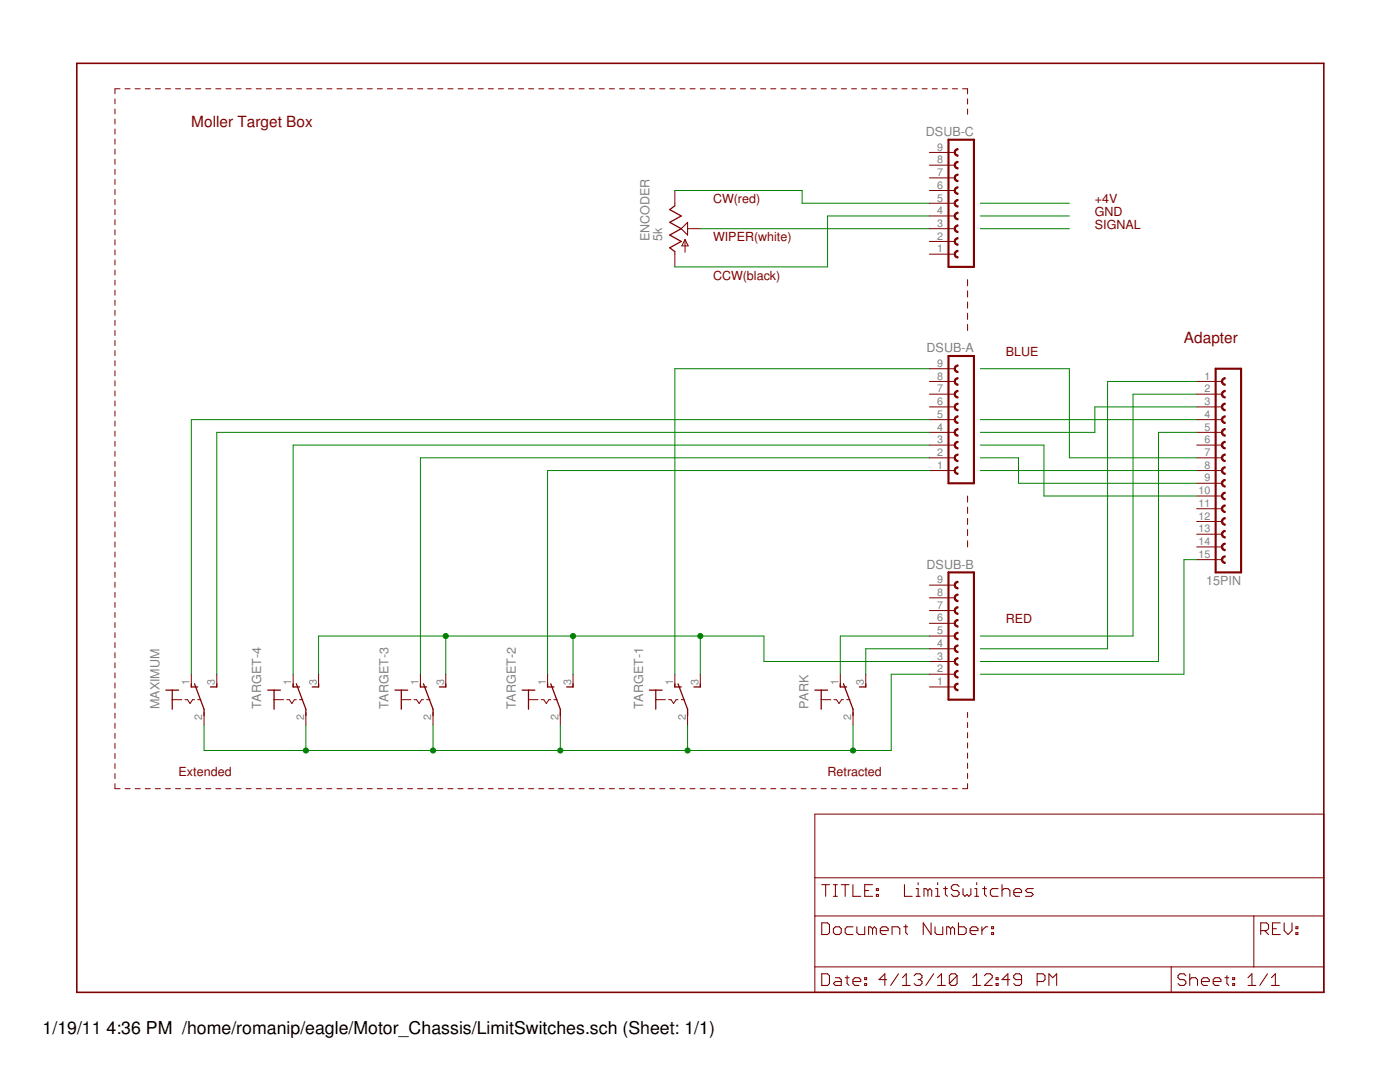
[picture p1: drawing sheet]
<svg xmlns="http://www.w3.org/2000/svg" width="279mm" height="216mm" viewBox="0 0 279 216" stroke-linecap="round" stroke-linejoin="round" font-family="sans-serif">
<g fill="#800000" stroke="#800000" stroke-width=".2">
<path d="M193.1 21.8v1z"/>
<path d="M193.1 19.7v1.1z"/>
<path d="M193.1 17.7v1z"/>
<path d="M192.1 17.7h1z"/>
<path d="M190.1 17.7h1z"/>
<path d="M188.1 17.7h1z"/>
<path d="M186.1 17.7h.9z"/>
<path d="M184 17.7h1z"/>
<path d="M182 17.7h1z"/>
<path d="M180 17.7h1z"/>
<path d="M178 17.7h1z"/>
<path d="M176 17.7h1z"/>
<path d="M174 17.7h1z"/>
<path d="M172 17.7h1z"/>
<path d="M169.9 17.7h1z"/>
<path d="M167.9 17.7h1z"/>
<path d="M165.9 17.7h1z"/>
<path d="M163.9 17.7h1z"/>
<path d="M161.9 17.7h1z"/>
<path d="M159.9 17.7h1z"/>
<path d="M157.9 17.7h1z"/>
<path d="M155.8 17.7h1.1z"/>
<path d="M153.8 17.7h1z"/>
<path d="M151.8 17.7h1z"/>
<path d="M149.8 17.7h1z"/>
<path d="M147.8 17.7h1z"/>
<path d="M145.8 17.7h1z"/>
<path d="M143.8 17.7h1z"/>
<path d="M141.8 17.7h1z"/>
<path d="M139.7 17.7h1z"/>
<path d="M137.7 17.7h1z"/>
<path d="M135.7 17.7h1z"/>
<path d="M133.7 17.7h1z"/>
<path d="M131.7 17.7h1z"/>
<path d="M129.7 17.7h1z"/>
<path d="M127.7 17.7h1z"/>
<path d="M125.6 17.7h1.1z"/>
<path d="M123.6 17.7h1z"/>
<path d="M121.6 17.7h1z"/>
<path d="M119.6 17.7h1z"/>
<path d="M117.6 17.7h1z"/>
<path d="M115.6 17.7h1z"/>
<path d="M113.6 17.7h1z"/>
<path d="M111.5 17.7h1.1z"/>
<path d="M109.5 17.7h1.1z"/>
<path d="M107.5 17.7h1z"/>
<path d="M105.5 17.7h1z"/>
<path d="M103.5 17.7h1z"/>
<path d="M101.5 17.7h1z"/>
<path d="M99.5 17.7h1z"/>
<path d="M97.4 17.7h1.1z"/>
<path d="M95.4 17.7h1.1z"/>
<path d="M93.4 17.7h1z"/>
<path d="M91.4 17.7h1z"/>
<path d="M89.4 17.7h1z"/>
<path d="M87.4 17.7h1z"/>
<path d="M85.4 17.7h1z"/>
<path d="M83.4 17.7h1z"/>
<path d="M81.3 17.7h1.1z"/>
<path d="M79.3 17.7h1z"/>
<path d="M77.3 17.7h1z"/>
<path d="M75.3 17.7h1z"/>
<path d="M73.3 17.7h1z"/>
<path d="M71.3 17.7h1z"/>
<path d="M69.3 17.7h1z"/>
<path d="M67.2 17.7h1.1z"/>
<path d="M65.2 17.7h1.1z"/>
<path d="M63.2 17.7h1z"/>
<path d="M61.2 17.7h1z"/>
<path d="M59.2 17.7h1z"/>
<path d="M57.2 17.7h1z"/>
<path d="M55.2 17.7h1z"/>
<path d="M53.1 17.7h1.1z"/>
<path d="M51.1 17.7h1.1z"/>
<path d="M49.1 17.7h1z"/>
<path d="M47.1 17.7h1z"/>
<path d="M45.1 17.7h1z"/>
<path d="M43.1 17.7h1z"/>
<path d="M41.1 17.7h1z"/>
<path d="M39.1 17.7h1z"/>
<path d="M37 17.7h1.1z"/>
<path d="M35 17.7h1z"/>
<path d="M33 17.7h1z"/>
<path d="M31 17.7h1z"/>
<path d="M29 17.7h1z"/>
<path d="M27 17.7h1z"/>
<path d="M25 17.7h1z"/>
<path d="M22.9 17.7h1.1z"/>
<path d="M22.9 17.7v1z"/>
<path d="M22.9 19.7v1z"/>
<path d="M22.9 21.7v1z"/>
<path d="M22.9 23.7v1z"/>
<path d="M22.9 25.7v1.1z"/>
<path d="M22.9 27.7v1.1z"/>
<path d="M22.9 29.8v1z"/>
<path d="M22.9 31.8v1z"/>
<path d="M22.9 33.8v1z"/>
<path d="M22.9 35.8v1z"/>
<path d="M22.9 37.8v1z"/>
<path d="M22.9 39.8v1z"/>
<path d="M22.9 41.8v1z"/>
<path d="M22.9 43.8v1.1z"/>
<path d="M22.9 45.8v1.1z"/>
<path d="M22.9 47.9v1z"/>
<path d="M22.9 49.9v1z"/>
<path d="M22.9 51.9v1z"/>
<path d="M22.9 53.9v1z"/>
<path d="M22.9 55.9v1z"/>
<path d="M22.9 57.9v1z"/>
<path d="M22.9 59.9v1z"/>
<path d="M22.9 61.9v1z"/>
<path d="M22.9 63.9v1z"/>
<path d="M22.9 65.9v1z"/>
<path d="M22.9 67.9v1.1z"/>
<path d="M22.9 70v1z"/>
<path d="M22.9 72v1z"/>
<path d="M22.9 74v1z"/>
<path d="M22.9 76v1z"/>
<path d="M22.9 78v1z"/>
<path d="M22.9 80v1z"/>
<path d="M22.9 82v1z"/>
<path d="M22.9 84v1z"/>
<path d="M22.9 86v1z"/>
<path d="M22.9 88.1v.9z"/>
<path d="M22.9 90.1v1z"/>
<path d="M22.9 92.1v1z"/>
<path d="M22.9 94.1v1z"/>
<path d="M22.9 96.1v1z"/>
<path d="M22.9 98.1v1z"/>
<path d="M22.9 100.1v1z"/>
<path d="M22.9 102.1v1z"/>
<path d="M22.9 104.1v1z"/>
<path d="M22.9 106.1v1z"/>
<path d="M22.9 108.1v1.1z"/>
<path d="M22.9 110.1v1.1z"/>
<path d="M22.9 112.2v1z"/>
<path d="M22.9 114.2v1z"/>
<path d="M22.9 116.2v1z"/>
<path d="M22.9 118.2v1z"/>
<path d="M22.9 120.2v1z"/>
<path d="M22.9 122.2v1z"/>
<path d="M22.9 124.2v1z"/>
<path d="M22.9 126.2v1z"/>
<path d="M22.9 128.2v1z"/>
<path d="M22.9 130.2v1.1z"/>
<path d="M22.9 132.2v1.1z"/>
<path d="M22.9 134.3v1z"/>
<path d="M22.9 136.3v1z"/>
<path d="M22.9 138.3v1z"/>
<path d="M22.9 140.3v1z"/>
<path d="M22.9 142.3v1z"/>
<path d="M22.9 144.3v1z"/>
<path d="M22.9 146.3v1z"/>
<path d="M22.9 148.3v1z"/>
<path d="M22.9 150.3v1.1z"/>
<path d="M22.9 152.4v.9z"/>
<path d="M22.9 154.4v1z"/>
<path d="M22.9 156.4v1z"/>
<path d="M22.9 157.4h1.1z"/>
<path d="M25 157.4h1z"/>
<path d="M27 157.4h1z"/>
<path d="M29 157.4h1z"/>
<path d="M31 157.4h1z"/>
<path d="M33 157.4h1z"/>
<path d="M35 157.4h1z"/>
<path d="M37 157.4h1.1z"/>
<path d="M39.1 157.4h1z"/>
<path d="M41.1 157.4h1z"/>
<path d="M43.1 157.4h1z"/>
<path d="M45.1 157.4h1z"/>
<path d="M47.1 157.4h1z"/>
<path d="M49.1 157.4h1z"/>
<path d="M51.1 157.4h1.1z"/>
<path d="M53.1 157.4h1.1z"/>
<path d="M55.2 157.4h1z"/>
<path d="M57.2 157.4h1z"/>
<path d="M59.2 157.4h1z"/>
<path d="M61.2 157.4h1z"/>
<path d="M63.2 157.4h1z"/>
<path d="M65.2 157.4h1z"/>
<path d="M67.2 157.4h1.1z"/>
<path d="M69.3 157.4h1z"/>
<path d="M71.3 157.4h1z"/>
<path d="M73.3 157.4h1z"/>
<path d="M75.3 157.4h1z"/>
<path d="M77.3 157.4h1z"/>
<path d="M79.3 157.4h1z"/>
<path d="M81.3 157.4h1z"/>
<path d="M83.4 157.4h1z"/>
<path d="M85.4 157.4h1z"/>
<path d="M87.4 157.4h1z"/>
<path d="M89.4 157.4h1z"/>
<path d="M91.4 157.4h1z"/>
<path d="M93.4 157.4h1z"/>
<path d="M95.4 157.4h1z"/>
<path d="M97.4 157.4h1z"/>
<path d="M99.5 157.4h1z"/>
<path d="M101.5 157.4h1z"/>
<path d="M103.5 157.4h1z"/>
<path d="M105.5 157.4h1z"/>
<path d="M107.5 157.4h1z"/>
<path d="M109.5 157.4h1z"/>
<path d="M111.5 157.4h1z"/>
<path d="M113.6 157.4h1z"/>
<path d="M115.6 157.4h1z"/>
<path d="M117.6 157.4h1z"/>
<path d="M119.6 157.4h1z"/>
<path d="M121.6 157.4h1z"/>
<path d="M123.6 157.4h1z"/>
<path d="M125.6 157.4h1z"/>
<path d="M127.7 157.4h.9z"/>
<path d="M129.7 157.4h1z"/>
<path d="M131.7 157.4h1z"/>
<path d="M133.7 157.4h1z"/>
<path d="M135.7 157.4h1z"/>
<path d="M137.7 157.4h1z"/>
<path d="M139.7 157.4h1z"/>
<path d="M141.7 157.4h1z"/>
<path d="M143.8 157.4h1z"/>
<path d="M145.8 157.4h1z"/>
<path d="M147.8 157.4h1z"/>
<path d="M149.8 157.4h1z"/>
<path d="M151.8 157.4h1z"/>
<path d="M153.8 157.4h1z"/>
<path d="M155.8 157.4h1z"/>
<path d="M157.8 157.4h1.1z"/>
<path d="M159.9 157.4h1z"/>
<path d="M161.9 157.4h1z"/>
<path d="M163.9 157.4h1z"/>
<path d="M165.9 157.4h1z"/>
<path d="M167.9 157.4h1z"/>
<path d="M169.9 157.4h1z"/>
<path d="M171.9 157.4h1z"/>
<path d="M173.9 157.4h1.1z"/>
<path d="M176 157.4h1z"/>
<path d="M178 157.4h1z"/>
<path d="M180 157.4h1z"/>
<path d="M182 157.4h1z"/>
<path d="M184 157.4h1z"/>
<path d="M186 157.4h1z"/>
<path d="M188 157.4h1.1z"/>
<path d="M190.1 157.4h1z"/>
<path d="M192.1 157.4h1z"/>
<path d="M193.1 156.4v1z"/>
<path d="M193.1 154.3v1z"/>
<path d="M193.1 152.3v1z"/>
<path d="M193.1 150.3v1z"/>
<path d="M193.1 148.2v1.1z"/>
<path d="M193.1 146.2v1z"/>
<path d="M193.1 144.2v1z"/>
<path d="M193.1 142.2v1z"/>
<path d="M193.1 55.8v1.2z"/>
<path d="M193.1 58v1.3z"/>
<path d="M193.1 60.3v1.2z"/>
<path d="M193.1 62.5v1.2z"/>
<path d="M193.1 64.7v1.3z"/>
<path d="M193.1 99v1.2z"/>
<path d="M193.1 101.2v1.2z"/>
<path d="M193.1 103.4v1.3z"/>
<path d="M193.1 105.7v1.2z"/>
<path d="M193.1 107.9v1.2z"/>
<path d="M185.5 93.9h5.1z"/>
<path d="M185.5 91.4h5.1z"/>
<path d="M185.5 88.8h5.1z"/>
<path d="M185.5 86.3h5.1z"/>
<path d="M185.5 83.7h5.1z"/>
<path d="M185.5 81.2h5.1z"/>
<path d="M185.5 78.7h5.1z"/>
<path d="M185.5 76.1h5.1z"/>
<path d="M185.5 73.6h5.1z"/>
<path d="M185.5 137.1h5.1z"/>
<path d="M185.5 134.5h5.1z"/>
<path d="M185.5 132h5.1z"/>
<path d="M185.5 129.5h5.1z"/>
<path d="M185.5 126.9h5.1z"/>
<path d="M185.5 124.4h5.1z"/>
<path d="M185.5 121.8h5.1z"/>
<path d="M185.5 119.3h5.1z"/>
<path d="M185.5 116.8h5.1z"/>
<path d="M238.8 76.1h5.1z"/>
<path d="M238.8 78.7h5.1z"/>
<path d="M238.8 81.2h5.1z"/>
<path d="M238.8 83.7h5.1z"/>
<path d="M238.8 86.3h5.1z"/>
<path d="M238.8 88.8h5.1z"/>
<path d="M238.8 91.4h5.1z"/>
<path d="M238.8 93.9h5.1z"/>
<path d="M238.8 96.4h5.1z"/>
<path d="M238.8 99h5.1z"/>
<path d="M238.8 101.5h5.1z"/>
<path d="M238.8 104.1h5.1z"/>
<path d="M238.8 106.6h5.1z"/>
<path d="M238.8 109.1h5.1z"/>
<path d="M238.8 111.7h5.1z"/>
<path d="M162.6 198h71.1z"/>
<path d="M250.2 182.8h14z"/>
<path d="M162.6 192.9v5.1z"/>
<path d="M162.6 192.9h71.1z"/>
<path d="M162.6 182.8v10.1z"/>
<path d="M264.2 182.8v10.1z"/>
<path d="M233.7 192.9v5.1z"/>
<path d="M233.7 192.9h16.5z"/>
<path d="M233.7 198h30.5z"/>
<path d="M250.2 182.8v10.1z"/>
<path d="M162.6 182.8h87.6z"/>
<path d="M250.2 192.9h14z"/>
<path d="M264.2 192.9v5.1z"/>
<path d="M162.6 175.2v7.6z"/>
<path d="M162.6 162.5h101.6z"/>
<path d="M264.2 162.5v12.7z"/>
<path d="M162.6 175.2h101.6z"/>
<path d="M162.6 162.5v12.7z"/>
<path d="M264.2 175.2v7.6z"/>
<path d="M134.7 50.7v2.6z"/>
<path d="M134.7 38v2.6z"/>
<path d="M137.2 45.6h2.6z"/>
<path d="M134.7 50.2v.5z"/>
<path d="M134.7 40.6v.5z"/>
<path d="M136.7 47.8v2.5z"/>
<path d="M136.7 47.8l.6 1.3z"/>
<path d="M136.1 49.1h1.2z"/>
<path d="M136.7 47.8l-.6 1.3z"/>
<path d="M34.4 139.6h1.9z"/>
<path d="M36.9 139.6h.5z"/>
<path d="M38.4 139.6h.4z"/>
<path d="M39.5 139.6h.6z"/>
<path d="M40.7 142.2v2.5z"/>
<path d="M43.3 134.5v2.6z"/>
<path d="M38.2 134.5v2.6z"/>
<path d="M37.4 139.6l.5 .8z"/>
<path d="M38.4 139.6l-.5 .8z"/>
<path d="M54.7 139.6h1.9z"/>
<path d="M57.2 139.6h.5z"/>
<path d="M58.8 139.6h.3z"/>
<path d="M59.8 139.6h.6z"/>
<path d="M61 142.2v2.5z"/>
<path d="M63.6 134.5v2.6z"/>
<path d="M58.5 134.5v2.6z"/>
<path d="M57.7 139.6l.5 .8z"/>
<path d="M58.8 139.6l-.6 .8z"/>
<path d="M80.1 139.6h1.9z"/>
<path d="M82.6 139.6h.5z"/>
<path d="M84.2 139.6h.3z"/>
<path d="M85.2 139.6h.6z"/>
<path d="M86.4 142.2v2.5z"/>
<path d="M89 134.5v2.6z"/>
<path d="M83.9 134.5v2.6z"/>
<path d="M83.1 139.6l.5 .8z"/>
<path d="M84.2 139.6l-.6 .8z"/>
<path d="M105.5 139.6h1.9z"/>
<path d="M108 139.6h.5z"/>
<path d="M109.5 139.6h.4z"/>
<path d="M110.6 139.6h.6z"/>
<path d="M111.8 142.2v2.5z"/>
<path d="M114.4 134.5v2.6z"/>
<path d="M109.3 134.5v2.6z"/>
<path d="M108.5 139.6l.5 .8z"/>
<path d="M109.5 139.6l-.5 .8z"/>
<path d="M130.9 139.6h1.9z"/>
<path d="M133.4 139.6h.5z"/>
<path d="M134.9 139.6h.4z"/>
<path d="M136 139.6h.6z"/>
<path d="M137.2 142.2v2.5z"/>
<path d="M139.8 134.5v2.6z"/>
<path d="M134.7 134.5v2.6z"/>
<path d="M133.9 139.6l.5 .8z"/>
<path d="M134.9 139.6l-.5 .8z"/>
<path d="M185.5 50.7h5.1z"/>
<path d="M185.5 48.2h5.1z"/>
<path d="M185.5 45.6h5.1z"/>
<path d="M185.5 43.1h5.1z"/>
<path d="M185.5 40.6h5.1z"/>
<path d="M185.5 38h5.1z"/>
<path d="M185.5 35.5h5.1z"/>
<path d="M185.5 33h5.1z"/>
<path d="M185.5 30.4h5.1z"/>
<path d="M163.9 139.6h1.9z"/>
<path d="M166.4 139.6h.5z"/>
<path d="M168 139.6h.3z"/>
<path d="M169 139.6h.6z"/>
<path d="M170.2 142.2v2.5z"/>
<path d="M172.8 134.5v2.6z"/>
<path d="M167.7 134.5v2.6z"/>
<path d="M166.9 139.6l.5 .8z"/>
<path d="M168 139.6l-.6 .8z"/>
<path d="M190.6 88.3l.6-.2v.2a.51 .51 0 0 0-.5 .5 .51 .51 0 0 0 .5 .5v.3a.76 .76 0 0 1-.7-.5 .76 .76 0 0 1 .1-.8z" fill-rule="evenodd"/>
<path d="M190.6 90.8l.6-.2v.2a.51 .51 0 0 0-.5 .6 .51 .51 0 0 0 .5 .5v.2a.76 .76 0 0 1-.7-.5 .76 .76 0 0 1 .1-.8z" fill-rule="evenodd"/>
<path d="M190.6 93.3l.6-.2v.3a.51 .51 0 0 0-.5 .5 .51 .51 0 0 0 .5 .5v.3a.76 .76 0 0 1-.7-.5 .76 .76 0 0 1 .1-.9z" fill-rule="evenodd"/>
<path d="M190.6 83.2l.6-.2v.2a.51 .51 0 0 0-.5 .5 .51 .51 0 0 0 .5 .5v.3a.76 .76 0 0 1-.7-.5 .76 .76 0 0 1 .1-.8z" fill-rule="evenodd"/>
<path d="M190.6 85.7l.6-.2v.3a.51 .51 0 0 0-.5 .5 .51 .51 0 0 0 .5 .5v.2a.76 .76 0 0 1-.7-.4 .76 .76 0 0 1 .1-.9z" fill-rule="evenodd"/>
<path d="M190.6 80.6l.6-.2v.3a.51 .51 0 0 0-.5 .5 .51 .51 0 0 0 .5 .5v.3a.76 .76 0 0 1-.7-.5 .76 .76 0 0 1 .1-.9z" fill-rule="evenodd"/>
<path d="M190.6 78.1l.6-.2v.2a.51 .51 0 0 0-.5 .6 .51 .51 0 0 0 .5 .5v.2a.76 .76 0 0 1-.7-.4 .76 .76 0 0 1 .1-.9z" fill-rule="evenodd"/>
<path d="M190.6 75.6l.6-.2v.2a.51 .51 0 0 0-.5 .5 .51 .51 0 0 0 .5 .5v.3a.76 .76 0 0 1-.7-.5 .76 .76 0 0 1 .1-.8z" fill-rule="evenodd"/>
<path d="M190.6 73l.6-.2v.3a.51 .51 0 0 0-.5 .5 .51 .51 0 0 0 .5 .5v.2a.76 .76 0 0 1-.7-.4 .76 .76 0 0 1 .1-.9z" fill-rule="evenodd"/>
<path d="M190.6 131.4l.6-.2v.3a.51 .51 0 0 0-.5 .5 .51 .51 0 0 0 .5 .5v.3a.77 .77 0 0 1-.7-.5 .77 .77 0 0 1 .1-.9z" fill-rule="evenodd"/>
<path d="M190.6 134l.6-.2v.2a.51 .51 0 0 0-.5 .5 .51 .51 0 0 0 .5 .5v.3a.77 .77 0 0 1-.7-.5 .77 .77 0 0 1 .1-.8z" fill-rule="evenodd"/>
<path d="M190.6 136.5l.6-.2v.3a.51 .51 0 0 0-.5 .5 .51 .51 0 0 0 .5 .5v.2a.77 .77 0 0 1-.7-.4 .77 .77 0 0 1 .1-.9z" fill-rule="evenodd"/>
<path d="M190.6 126.4l.6-.2v.2a.51 .51 0 0 0-.5 .5 .51 .51 0 0 0 .5 .5v.3a.77 .77 0 0 1-.7-.5 .77 .77 0 0 1 .1-.8z" fill-rule="evenodd"/>
<path d="M190.6 128.9l.6-.2v.2a.51 .51 0 0 0-.5 .6 .51 .51 0 0 0 .5 .5v.2a.77 .77 0 0 1-.7-.5 .77 .77 0 0 1 .1-.8z" fill-rule="evenodd"/>
<path d="M190.6 123.8l.6-.2v.3a.51 .51 0 0 0-.5 .5 .51 .51 0 0 0 .5 .5v.2a.77 .77 0 0 1-.7-.4 .77 .77 0 0 1 .1-.9z" fill-rule="evenodd"/>
<path d="M190.6 121.3l.6-.2v.2a.51 .51 0 0 0-.5 .5 .51 .51 0 0 0 .5 .5v.3a.77 .77 0 0 1-.7-.5 .77 .77 0 0 1 .1-.8z" fill-rule="evenodd"/>
<path d="M190.6 118.7l.6-.2v.3a.51 .51 0 0 0-.5 .5 .51 .51 0 0 0 .5 .5v.3a.77 .77 0 0 1-.7-.5 .77 .77 0 0 1 .1-.9z" fill-rule="evenodd"/>
<path d="M190.6 116.2l.6-.2v.2a.51 .51 0 0 0-.5 .6 .51 .51 0 0 0 .5 .5v.2a.77 .77 0 0 1-.7-.5 .77 .77 0 0 1 .1-.8z" fill-rule="evenodd"/>
<path d="M244 80.6l.5-.2v.3a.51 .51 0 0 0-.5 .5 .51 .51 0 0 0 .5 .5v.3a.76 .76 0 0 1-.7-.5 .76 .76 0 0 1 .2-.9z" fill-rule="evenodd"/>
<path d="M244 78.1l.5-.2v.2a.51 .51 0 0 0-.5 .6 .51 .51 0 0 0 .5 .5v.2a.76 .76 0 0 1-.7-.5 .76 .76 0 0 1 .2-.8z" fill-rule="evenodd"/>
<path d="M244 75.6l.5-.2v.2a.51 .51 0 0 0-.5 .5 .51 .51 0 0 0 .5 .5v.3a.76 .76 0 0 1-.7-.5 .76 .76 0 0 1 .2-.8z" fill-rule="evenodd"/>
<path d="M244 85.7l.5-.2v.3a.51 .51 0 0 0-.5 .5 .51 .51 0 0 0 .5 .5v.2a.76 .76 0 0 1-.7-.4 .76 .76 0 0 1 .2-.9z" fill-rule="evenodd"/>
<path d="M244 83.2l.5-.2v.2a.51 .51 0 0 0-.5 .5 .51 .51 0 0 0 .5 .5v.3a.76 .76 0 0 1-.7-.5 .76 .76 0 0 1 .2-.8z" fill-rule="evenodd"/>
<path d="M244 93.3l.5-.2v.3a.51 .51 0 0 0-.5 .5 .51 .51 0 0 0 .5 .5v.3a.76 .76 0 0 1-.7-.5 .76 .76 0 0 1 .2-.9z" fill-rule="evenodd"/>
<path d="M244 90.8l.5-.2v.2a.51 .51 0 0 0-.5 .6 .51 .51 0 0 0 .5 .5v.2a.76 .76 0 0 1-.7-.5 .76 .76 0 0 1 .2-.8z" fill-rule="evenodd"/>
<path d="M244 88.3l.5-.2v.2a.51 .51 0 0 0-.5 .5 .51 .51 0 0 0 .5 .5v.3a.76 .76 0 0 1-.7-.5 .76 .76 0 0 1 .2-.8z" fill-rule="evenodd"/>
<path d="M244 98.4l.5-.2v.3a.51 .51 0 0 0-.5 .5 .51 .51 0 0 0 .5 .5v.2a.77 .77 0 0 1-.7-.4 .77 .77 0 0 1 .2-.9z" fill-rule="evenodd"/>
<path d="M244 95.9l.5-.2v.2a.51 .51 0 0 0-.5 .5 .51 .51 0 0 0 .5 .5v.3a.77 .77 0 0 1-.7-.5 .77 .77 0 0 1 .2-.8z" fill-rule="evenodd"/>
<path d="M244 106l.5-.2v.3a.51 .51 0 0 0-.5 .5 .51 .51 0 0 0 .5 .5v.3a.77 .77 0 0 1-.7-.5 .77 .77 0 0 1 .2-.9z" fill-rule="evenodd"/>
<path d="M244 103.5l.5-.2v.2a.51 .51 0 0 0-.5 .6 .51 .51 0 0 0 .5 .5v.2a.77 .77 0 0 1-.7-.5 .77 .77 0 0 1 .2-.8z" fill-rule="evenodd"/>
<path d="M244 101l.5-.2v.2a.51 .51 0 0 0-.5 .5 .51 .51 0 0 0 .5 .5v.3a.77 .77 0 0 1-.7-.5 .77 .77 0 0 1 .2-.8z" fill-rule="evenodd"/>
<path d="M244 111.1l.5-.2v.3a.51 .51 0 0 0-.5 .5 .51 .51 0 0 0 .5 .5v.2a.77 .77 0 0 1-.7-.4 .77 .77 0 0 1 .2-.9z" fill-rule="evenodd"/>
<path d="M244 108.6l.5-.2v.2a.51 .51 0 0 0-.5 .5 .51 .51 0 0 0 .5 .5v.3a.77 .77 0 0 1-.7-.5 .77 .77 0 0 1 .2-.8z" fill-rule="evenodd"/>
<path d="M190.6 45.1l.6-.2v.2a.51 .51 0 0 0-.5 .5 .51 .51 0 0 0 .5 .5v.3a.75 .75 0 0 1-.7-.5 .75 .75 0 0 1 .1-.8z" fill-rule="evenodd"/>
<path d="M190.6 47.6l.6-.2v.3a.51 .51 0 0 0-.5 .5 .51 .51 0 0 0 .5 .5v.2a.75 .75 0 0 1-.7-.4 .75 .75 0 0 1 .1-.9z" fill-rule="evenodd"/>
<path d="M190.6 50.2l.6-.2v.2a.51 .51 0 0 0-.5 .5 .51 .51 0 0 0 .5 .5v.3a.75 .75 0 0 1-.7-.5 .75 .75 0 0 1 .1-.8z" fill-rule="evenodd"/>
<path d="M190.6 40l.6-.2v.2a.51 .51 0 0 0-.5 .6 .51 .51 0 0 0 .5 .5v.2a.75 .75 0 0 1-.7-.4 .75 .75 0 0 1 .1-.9z" fill-rule="evenodd"/>
<path d="M190.6 42.6l.6-.3v.3a.51 .51 0 0 0-.5 .5 .51 .51 0 0 0 .5 .5v.3a.75 .75 0 0 1-.7-.5 .75 .75 0 0 1 .1-.8z" fill-rule="evenodd"/>
<path d="M190.6 37.5l.6-.2v.2a.5 .5 0 0 0-.5 .5 .5 .5 0 0 0 .5 .5v.3a.75 .75 0 0 1-.7-.5 .75 .75 0 0 1 .1-.8z" fill-rule="evenodd"/>
<path d="M190.6 34.9l.6-.2v.3a.51 .51 0 0 0-.5 .5 .51 .51 0 0 0 .5 .5v.3a.77 .77 0 0 1-.7-.5 .77 .77 0 0 1 .1-.9z" fill-rule="evenodd"/>
<path d="M190.6 32.4l.6-.2v.2a.51 .51 0 0 0-.5 .6 .51 .51 0 0 0 .5 .5v.2a.77 .77 0 0 1-.7-.5 .77 .77 0 0 1 .1-.8z" fill-rule="evenodd"/>
<path d="M190.6 29.9l.6-.2v.2a.51 .51 0 0 0-.5 .5 .51 .51 0 0 0 .5 .5v.3a.77 .77 0 0 1-.7-.5 .77 .77 0 0 1 .1-.8z" fill-rule="evenodd"/>
</g>
<g fill="#800000" stroke="#800000" stroke-width=".42">
<path d="M189.3 96.4h5.1z"/>
<path d="M194.4 71v25.4z"/>
<path d="M189.3 71v25.4z"/>
<path d="M189.3 71h5.1z"/>
<path d="M189.3 139.6h5.1z"/>
<path d="M194.4 114.2v25.4z"/>
<path d="M189.3 114.2v25.4z"/>
<path d="M189.3 114.2h5.1z"/>
<path d="M242.6 73.6h5.1z"/>
<path d="M247.7 73.6v40.6z"/>
<path d="M242.6 73.6v40.6z"/>
<path d="M242.6 114.2h5.1z"/>
<path d="M189.3 53.3h5.1z"/>
<path d="M194.4 27.9v25.4z"/>
<path d="M189.3 27.9v25.4z"/>
<path d="M189.3 27.9h5.1z"/>
</g>
<g fill="#800000" stroke="#800000" stroke-width=".32">
<path d="M15.3 12.6v185.4z"/>
<path d="M15.3 198h248.9z"/>
<path d="M264.2 12.6v185.4z"/>
<path d="M15.3 12.6h248.9z"/>
</g>
<g fill="#800000" stroke="#800000" stroke-width=".21">
<path d="M164 194.3v2.3z"/>
<path d="M164 196.6h1.2z"/>
<path d="M165.2 196.6l.3-.3z"/>
<path d="M165.5 194.7v1.6z"/>
<path d="M165.2 194.3l.3 .4z"/>
<path d="M164 194.3h1.2z"/>
<path d="M166.7 195.1h.8z"/>
<path d="M167.5 195.1l.4 .4z"/>
<path d="M167.9 195.5v1.1z"/>
<path d="M166.7 196.6h1.2z"/>
<path d="M166.3 196.3l.4 .3z"/>
<path d="M166.3 196.3l.4-.4z"/>
<path d="M166.7 195.9h1.2z"/>
<path d="M169.1 194.7v1.6z"/>
<path d="M169.1 196.3l.4 .3z"/>
<path d="M168.7 195.1h.8z"/>
<path d="M170.6 196.6h.8z"/>
<path d="M170.2 196.3l.4 .3z"/>
<path d="M170.2 195.5v.8z"/>
<path d="M170.2 195.5l.4-.4z"/>
<path d="M170.6 195.1h.8z"/>
<path d="M171.4 195.1l.4 .4z"/>
<path d="M171.8 195.5v.4z"/>
<path d="M170.2 195.9h1.6z"/>
<path d="M172.6 195.1h.3z"/>
<path d="M172.9 195.1v.4z"/>
<path d="M172.6 195.5h.3z"/>
<path d="M172.6 195.1v.4z"/>
<path d="M172.6 196.3h.3z"/>
<path d="M172.9 196.3v.3z"/>
<path d="M172.6 196.6h.3z"/>
<path d="M172.6 196.3v.3z"/>
<path d="M176.6 194.3v2.3z"/>
<path d="M176.6 194.3l-1.2 1.2z"/>
<path d="M175.4 195.5h1.6z"/>
<path d="M179.3 194.3l-1.5 2.3z"/>
<path d="M180.9 194.3l-.8 .8z"/>
<path d="M180.9 194.3v2.3z"/>
<path d="M180.1 196.6h1.5z"/>
<path d="M182.4 194.7l.4-.4z"/>
<path d="M182.8 194.3h.8z"/>
<path d="M183.6 194.3l.4 .4z"/>
<path d="M184 194.7v.4z"/>
<path d="M183.6 195.5l.4-.4z"/>
<path d="M183.2 195.5h.4z"/>
<path d="M183.6 195.5l.4 .4z"/>
<path d="M184 195.9v.4z"/>
<path d="M183.6 196.6l.4-.3z"/>
<path d="M182.8 196.6h.8z"/>
<path d="M182.4 196.3l.4 .3z"/>
<path d="M186.3 194.3l-1.5 2.3z"/>
<path d="M187.1 195.1l.8-.8z"/>
<path d="M187.9 194.3v2.3z"/>
<path d="M187.1 196.6h1.6z"/>
<path d="M189.5 194.7v1.6z"/>
<path d="M189.5 194.7l.3-.4z"/>
<path d="M189.8 194.3h.8z"/>
<path d="M190.6 194.3l.4 .4z"/>
<path d="M191 194.7v1.6z"/>
<path d="M191 196.3l-.4 .3z"/>
<path d="M189.8 196.6h.8z"/>
<path d="M189.5 196.3l.3 .3z"/>
<path d="M191 194.7l-1.5 1.6z"/>
<path d="M194.9 194.3l-.8 .8z"/>
<path d="M194.9 194.3v2.3z"/>
<path d="M194.1 196.6h1.6z"/>
<path d="M196.5 196.6h1.5z"/>
<path d="M196.5 196.6l1.5-1.5z"/>
<path d="M198 194.7v.4z"/>
<path d="M197.6 194.3l.4 .4z"/>
<path d="M196.8 194.3h.8z"/>
<path d="M196.8 194.3l-.3 .4z"/>
<path d="M198.8 195.1h.4z"/>
<path d="M199.2 195.1v.4z"/>
<path d="M198.8 195.5h.4z"/>
<path d="M198.8 195.1v.4z"/>
<path d="M198.8 196.3h.4z"/>
<path d="M199.2 196.3v.3z"/>
<path d="M198.8 196.6h.4z"/>
<path d="M198.8 196.3v.3z"/>
<path d="M201.1 194.3v2.3z"/>
<path d="M201.1 194.3l-1.1 1.2z"/>
<path d="M200 195.5h1.5z"/>
<path d="M202.3 196.3l.4 .3z"/>
<path d="M202.7 196.6h.8z"/>
<path d="M203.5 196.6l.4-.3z"/>
<path d="M203.9 194.7v1.6z"/>
<path d="M203.5 194.3l.4 .4z"/>
<path d="M202.7 194.3h.8z"/>
<path d="M202.3 194.7l.4-.4z"/>
<path d="M202.3 194.7v.4z"/>
<path d="M202.3 195.1l.4 .4z"/>
<path d="M202.7 195.5h1.2z"/>
<path d="M207 194.3v2.3z"/>
<path d="M207 194.3h1.1z"/>
<path d="M208.1 194.3l.5 .4z"/>
<path d="M208.6 194.7v.8z"/>
<path d="M208.1 195.9l.5-.4z"/>
<path d="M207 195.9h1.1z"/>
<path d="M209.3 194.3v2.3z"/>
<path d="M209.3 194.3l.8 .8z"/>
<path d="M210.1 195.1l.8-.8z"/>
<path d="M210.9 194.3v2.3z"/>
<path d="M236.3 194.3l.4 .4z"/>
<path d="M235.5 194.3h.8z"/>
<path d="M235.1 194.7l.4-.4z"/>
<path d="M235.1 194.7v.4z"/>
<path d="M235.1 195.1l.4 .4z"/>
<path d="M235.5 195.5h.8z"/>
<path d="M236.3 195.5l.4 .4z"/>
<path d="M236.7 195.9v.4z"/>
<path d="M236.7 196.3l-.4 .3z"/>
<path d="M235.5 196.6h.8z"/>
<path d="M235.1 196.3l.4 .3z"/>
<path d="M237.4 194.3v2.3z"/>
<path d="M237.4 195.5l.4-.4z"/>
<path d="M237.8 195.1h.8z"/>
<path d="M238.6 195.1l.4 .4z"/>
<path d="M239 195.5v1.1z"/>
<path d="M240.2 196.6h.8z"/>
<path d="M239.8 196.3l.4 .3z"/>
<path d="M239.8 195.5v.8z"/>
<path d="M239.8 195.5l.4-.4z"/>
<path d="M240.2 195.1h.8z"/>
<path d="M241 195.1l.3 .4z"/>
<path d="M241.3 195.5v.4z"/>
<path d="M239.8 195.9h1.5z"/>
<path d="M242.5 196.6h.8z"/>
<path d="M242.1 196.3l.4 .3z"/>
<path d="M242.1 195.5v.8z"/>
<path d="M242.1 195.5l.4-.4z"/>
<path d="M242.5 195.1h.8z"/>
<path d="M243.3 195.1l.4 .4z"/>
<path d="M243.7 195.5v.4z"/>
<path d="M242.1 195.9h1.6z"/>
<path d="M244.9 194.7v1.6z"/>
<path d="M244.9 196.3l.3 .3z"/>
<path d="M244.4 195.1h.8z"/>
<path d="M246 195.1h.4z"/>
<path d="M246.4 195.1v.4z"/>
<path d="M246 195.5h.4z"/>
<path d="M246 195.1v.4z"/>
<path d="M246 196.3h.4z"/>
<path d="M246.4 196.3v.3z"/>
<path d="M246 196.6h.4z"/>
<path d="M246 196.3v.3z"/>
<path d="M249.1 195.1l.7-.8z"/>
<path d="M249.8 194.3v2.3z"/>
<path d="M249.1 196.6h1.5z"/>
<path d="M253 194.3l-1.6 2.3z"/>
<path d="M253.7 195.1l.8-.8z"/>
<path d="M254.5 194.3v2.3z"/>
<path d="M253.7 196.6h1.6z"/>
<path d="M251.6 184.1v2.4z"/>
<path d="M251.6 184.1h1.2z"/>
<path d="M252.8 184.1l.4 .4z"/>
<path d="M253.2 184.5v.8z"/>
<path d="M252.8 185.7l.4-.4z"/>
<path d="M251.6 185.7h1.2z"/>
<path d="M252.4 185.7l.8 .8z"/>
<path d="M254 184.1h1.5z"/>
<path d="M254 184.1v2.4z"/>
<path d="M254 186.5h1.5z"/>
<path d="M254 185.3h.7z"/>
<path d="M256.3 184.1v1.6z"/>
<path d="M256.3 185.7l.8 .8z"/>
<path d="M257.1 186.5l.7-.8z"/>
<path d="M257.8 184.1v1.6z"/>
<path d="M258.6 184.9h.4z"/>
<path d="M259 184.9v.4z"/>
<path d="M258.6 185.3h.4z"/>
<path d="M258.6 184.9v.4z"/>
<path d="M258.6 186.1h.4z"/>
<path d="M259 186.1v.4z"/>
<path d="M258.6 186.5h.4z"/>
<path d="M258.6 186.1v.4z"/>
<path d="M164.8 176.5v2.4z"/>
<path d="M164 176.5h1.5z"/>
<path d="M166.3 178.9h.8z"/>
<path d="M166.7 176.5v2.4z"/>
<path d="M166.3 176.5h.8z"/>
<path d="M168.7 176.5v2.4z"/>
<path d="M167.9 176.5h1.6z"/>
<path d="M170.2 176.5v2.4z"/>
<path d="M170.2 178.9h1.6z"/>
<path d="M172.6 176.5h1.5z"/>
<path d="M172.6 176.5v2.4z"/>
<path d="M172.6 178.9h1.5z"/>
<path d="M172.6 177.7h.8z"/>
<path d="M174.9 177.3h.4z"/>
<path d="M175.3 177.3v.4z"/>
<path d="M174.9 177.7h.4z"/>
<path d="M174.9 177.3v.4z"/>
<path d="M174.9 178.5h.4z"/>
<path d="M175.3 178.5v.4z"/>
<path d="M174.9 178.9h.4z"/>
<path d="M174.9 178.5v.4z"/>
<path d="M164 184.1v2.4z"/>
<path d="M164 186.5h1.2z"/>
<path d="M165.2 186.5l.3-.4z"/>
<path d="M165.5 184.5v1.6z"/>
<path d="M165.2 184.1l.3 .4z"/>
<path d="M164 184.1h1.2z"/>
<path d="M166.7 186.5h.8z"/>
<path d="M167.5 186.5l.4-.4z"/>
<path d="M167.9 185.3v.8z"/>
<path d="M167.5 184.9l.4 .4z"/>
<path d="M166.7 184.9h.8z"/>
<path d="M166.3 185.3l.4-.4z"/>
<path d="M166.3 185.3v.8z"/>
<path d="M166.3 186.1l.4 .4z"/>
<path d="M169.1 184.9h1.1z"/>
<path d="M169.1 184.9l-.4 .4z"/>
<path d="M168.7 185.3v.8z"/>
<path d="M168.7 186.1l.4 .4z"/>
<path d="M169.1 186.5h1.1z"/>
<path d="M171 184.9v1.2z"/>
<path d="M171 186.1l.4 .4z"/>
<path d="M171.4 186.5h1.2z"/>
<path d="M172.6 184.9v1.6z"/>
<path d="M173.4 184.9v1.6z"/>
<path d="M173.4 184.9h.3z"/>
<path d="M173.7 184.9l.4 .4z"/>
<path d="M174.1 185.3v1.2z"/>
<path d="M174.1 185.3l.4-.4z"/>
<path d="M174.5 184.9l.4 .4z"/>
<path d="M174.9 185.3v1.2z"/>
<path d="M176.1 186.5h.7z"/>
<path d="M175.7 186.1l.4 .4z"/>
<path d="M175.7 185.3v.8z"/>
<path d="M175.7 185.3l.4-.4z"/>
<path d="M176.1 184.9h.7z"/>
<path d="M176.8 184.9l.4 .4z"/>
<path d="M177.2 185.3v.4z"/>
<path d="M175.7 185.7h1.5z"/>
<path d="M178 184.9v1.6z"/>
<path d="M178 184.9h1.2z"/>
<path d="M179.2 184.9l.4 .4z"/>
<path d="M179.6 185.3v1.2z"/>
<path d="M180.8 184.5v1.6z"/>
<path d="M180.8 186.1l.3 .4z"/>
<path d="M180.4 184.9h.7z"/>
<path d="M184.3 184.1v2.4z"/>
<path d="M184.3 184.1l1.5 2.4z"/>
<path d="M185.8 184.1v2.4z"/>
<path d="M186.6 184.9v1.2z"/>
<path d="M186.6 186.1l.4 .4z"/>
<path d="M187 186.5h1.1z"/>
<path d="M188.1 184.9v1.6z"/>
<path d="M188.9 184.9v1.6z"/>
<path d="M188.9 184.9h.4z"/>
<path d="M189.3 184.9l.4 .4z"/>
<path d="M189.7 185.3v1.2z"/>
<path d="M189.7 185.3l.4-.4z"/>
<path d="M190.1 184.9l.4 .4z"/>
<path d="M190.5 185.3v1.2z"/>
<path d="M191.3 184.1v2.4z"/>
<path d="M191.3 186.5h1.1z"/>
<path d="M192.4 186.5l.4-.4z"/>
<path d="M192.8 185.3v.8z"/>
<path d="M192.4 184.9l.4 .4z"/>
<path d="M191.3 184.9h1.1z"/>
<path d="M194 186.5h.8z"/>
<path d="M193.6 186.1l.4 .4z"/>
<path d="M193.6 185.3v.8z"/>
<path d="M193.6 185.3l.4-.4z"/>
<path d="M194 184.9h.8z"/>
<path d="M194.8 184.9l.4 .4z"/>
<path d="M195.2 185.3v.4z"/>
<path d="M193.6 185.7h1.6z"/>
<path d="M196 184.9v1.6z"/>
<path d="M196 185.7l.7-.8z"/>
<path d="M196.7 184.9h.4z"/>
<path d="M197.9 184.9h.4z"/>
<path d="M198.3 184.9v.4z"/>
<path d="M197.9 185.3h.4z"/>
<path d="M197.9 184.9v.4z"/>
<path d="M197.9 186.1h.4z"/>
<path d="M198.3 186.1v.4z"/>
<path d="M197.9 186.5h.4z"/>
<path d="M197.9 186.1v.4z"/>
<path d="M180.5 176.5v2.4z"/>
<path d="M180.5 178.9h1.6z"/>
<path d="M182.8 177.3h.4z"/>
<path d="M183.2 177.3v1.6z"/>
<path d="M182.8 178.9h.8z"/>
<path d="M183.2 176.1v.4z"/>
<path d="M184.4 177.3v1.6z"/>
<path d="M184.4 177.3h.4z"/>
<path d="M184.8 177.3l.4 .4z"/>
<path d="M185.2 177.7v1.2z"/>
<path d="M185.2 177.7l.4-.4z"/>
<path d="M185.6 177.3l.3 .4z"/>
<path d="M185.9 177.7v1.2z"/>
<path d="M186.7 177.3h.4z"/>
<path d="M187.1 177.3v1.6z"/>
<path d="M186.7 178.9h.8z"/>
<path d="M187.1 176.1v.4z"/>
<path d="M188.7 176.9v1.6z"/>
<path d="M188.7 178.5l.4 .4z"/>
<path d="M188.3 177.3h.8z"/>
<path d="M191 176.5l.4 .4z"/>
<path d="M190.2 176.5h.8z"/>
<path d="M190.2 176.5l-.3 .4z"/>
<path d="M189.9 176.9v.4z"/>
<path d="M189.9 177.3l.3 .4z"/>
<path d="M190.2 177.7h.8z"/>
<path d="M191 177.7l.4 .4z"/>
<path d="M191.4 178.1v.4z"/>
<path d="M191 178.9l.4-.4z"/>
<path d="M190.2 178.9h.8z"/>
<path d="M189.9 178.5l.3 .4z"/>
<path d="M192.2 177.3v1.2z"/>
<path d="M192.2 178.5l.4 .4z"/>
<path d="M192.6 178.9l.4-.4z"/>
<path d="M193 178.5l.4 .4z"/>
<path d="M193.4 178.9l.4-.4z"/>
<path d="M193.8 177.3v1.2z"/>
<path d="M194.5 177.3h.4z"/>
<path d="M194.9 177.3v1.6z"/>
<path d="M194.5 178.9h.8z"/>
<path d="M194.9 176.1v.4z"/>
<path d="M196.5 176.9v1.6z"/>
<path d="M196.5 178.5l.4 .4z"/>
<path d="M196.1 177.3h.8z"/>
<path d="M198 177.3h1.2z"/>
<path d="M197.7 177.7l.3-.4z"/>
<path d="M197.7 177.7v.8z"/>
<path d="M197.7 178.5l.3 .4z"/>
<path d="M198 178.9h1.2z"/>
<path d="M200 176.5v2.4z"/>
<path d="M200 177.7l.4-.4z"/>
<path d="M200.4 177.3h.8z"/>
<path d="M201.2 177.3l.3 .4z"/>
<path d="M201.5 177.7v1.2z"/>
<path d="M202.7 178.9h.8z"/>
<path d="M202.3 178.5l.4 .4z"/>
<path d="M202.3 177.7v.8z"/>
<path d="M202.3 177.7l.4-.4z"/>
<path d="M202.7 177.3h.8z"/>
<path d="M203.5 177.3l.4 .4z"/>
<path d="M203.9 177.7v.4z"/>
<path d="M202.3 178.1h1.6z"/>
<path d="M204.7 178.9h1.1z"/>
<path d="M205.8 178.9l.4-.4z"/>
<path d="M205.8 178.1l.4 .4z"/>
<path d="M205.1 178.1h.7z"/>
<path d="M204.7 177.7l.4 .4z"/>
<path d="M204.7 177.7l.4-.4z"/>
<path d="M205.1 177.3h1.1z"/>
<path d="M136 45.6l1.2-1.2z"/>
<path d="M136 45.6l1.2 1.3z"/>
<path d="M137.2 44.4v2.5z"/>
</g>
<g fill="#800000" stroke="#800000" stroke-width=".25">
<path d="M133.7 49.4l1 .8z"/>
<path d="M133.7 49.4l2.3-1.2z"/>
<path d="M133.7 46.9l2.3 1.3z"/>
<path d="M133.7 46.9l2.3-1.3z"/>
<path d="M133.7 44.4l2.3 1.2z"/>
<path d="M133.7 44.4l2.3-1.3z"/>
<path d="M133.7 41.8l2.3 1.3z"/>
<path d="M133.7 41.8l1-.7z"/>
<path d="M34.4 137.7h1.2z"/>
<path d="M34.4 137.7v1.9z"/>
<path d="M34.4 139.6v1.9z"/>
<path d="M33.1 137.7h1.3z"/>
<path d="M40.7 141.5v1.3z"/>
<path d="M38.8 136.4l1.9 5.1z"/>
<path d="M42 137.1h1.3z"/>
<path d="M43.3 136.4v.7z"/>
<path d="M38.2 137.1h1.3z"/>
<path d="M38.2 136.4v.7z"/>
<path d="M54.7 137.7h1.3z"/>
<path d="M54.7 137.7v1.9z"/>
<path d="M54.7 139.6v1.9z"/>
<path d="M53.4 137.7h1.3z"/>
<path d="M61 141.5v1.3z"/>
<path d="M59.1 136.4l1.9 5.1z"/>
<path d="M62.3 137.1h1.3z"/>
<path d="M63.6 136.4v.7z"/>
<path d="M58.5 137.1h1.3z"/>
<path d="M58.5 136.4v.7z"/>
<path d="M80.1 137.7h1.3z"/>
<path d="M80.1 137.7v1.9z"/>
<path d="M80.1 139.6v1.9z"/>
<path d="M78.8 137.7h1.3z"/>
<path d="M86.4 141.5v1.3z"/>
<path d="M84.5 136.4l1.9 5.1z"/>
<path d="M87.7 137.1h1.3z"/>
<path d="M89 136.4v.7z"/>
<path d="M83.9 137.1h1.3z"/>
<path d="M83.9 136.4v.7z"/>
<path d="M105.5 137.7h1.2z"/>
<path d="M105.5 137.7v1.9z"/>
<path d="M105.5 139.6v1.9z"/>
<path d="M104.2 137.7h1.3z"/>
<path d="M111.8 141.5v1.3z"/>
<path d="M109.9 136.4l1.9 5.1z"/>
<path d="M113.1 137.1h1.3z"/>
<path d="M114.4 136.4v.7z"/>
<path d="M109.3 137.1h1.3z"/>
<path d="M109.3 136.4v.7z"/>
<path d="M130.9 137.7h1.2z"/>
<path d="M130.9 137.7v1.9z"/>
<path d="M130.9 139.6v1.9z"/>
<path d="M129.6 137.7h1.3z"/>
<path d="M137.2 141.5v1.3z"/>
<path d="M135.3 136.4l1.9 5.1z"/>
<path d="M138.5 137.1h1.3z"/>
<path d="M139.8 136.4v.7z"/>
<path d="M134.7 137.1h1.3z"/>
<path d="M134.7 136.4v.7z"/>
<path d="M163.9 137.7h1.3z"/>
<path d="M163.9 137.7v1.9z"/>
<path d="M163.9 139.6v1.9z"/>
<path d="M162.6 137.7h1.3z"/>
<path d="M170.2 141.5v1.3z"/>
<path d="M168.3 136.4l1.9 5.1z"/>
<path d="M171.5 137.1h1.3z"/>
<path d="M172.8 136.4v.7z"/>
<path d="M167.7 137.1h1.3z"/>
<path d="M167.7 136.4v.7z"/>
</g>
<g fill="#008000" stroke="#008000" stroke-width=".2">
<path d="M38.2 83.7v50.8z"/>
<path d="M38.2 83.7h147.3z"/>
<path d="M43.3 86.3v48.2z"/>
<path d="M43.3 86.3h142.2z"/>
<path d="M58.5 88.8v45.7z"/>
<path d="M58.5 88.8h127z"/>
<path d="M83.9 91.4v43.1z"/>
<path d="M83.9 91.4h101.6z"/>
<path d="M109.3 93.9v40.6z"/>
<path d="M109.3 93.9h76.2z"/>
<path d="M134.7 73.6v60.9z"/>
<path d="M134.7 73.6h50.8z"/>
<path d="M167.7 126.9v7.6z"/>
<path d="M167.7 126.9h17.8z"/>
<path d="M172.8 129.5v5z"/>
<path d="M172.8 129.5h12.7z"/>
<path d="M63.6 126.9v7.6z"/>
<path d="M63.6 126.9h25.4z"/>
<path d="M89 126.9h25.4z"/>
<path d="M114.4 126.9h25.4z"/>
<path d="M139.8 126.9h12.7z"/>
<path d="M152.5 126.9v5.1z"/>
<path d="M152.5 132h33z"/>
<path d="M89 126.9v7.6z"/>
<path d="M114.4 126.9v7.6z"/>
<path d="M139.8 126.9v7.6z"/>
<path d="M40.7 144.7v5.1z"/>
<path d="M40.7 149.8h20.3z"/>
<path d="M61 149.8h25.4z"/>
<path d="M86.4 149.8h25.4z"/>
<path d="M111.8 149.8h25.4z"/>
<path d="M137.2 149.8h33z"/>
<path d="M170.2 149.8h7.7z"/>
<path d="M177.9 134.5v15.3z"/>
<path d="M177.9 134.5h7.6z"/>
<path d="M61 144.7v5.1z"/>
<path d="M86.4 144.7v5.1z"/>
<path d="M111.8 144.7v5.1z"/>
<path d="M137.2 144.7v5.1z"/>
<path d="M170.2 144.7v5.1z"/>
<path d="M139.8 45.6h45.7z"/>
<path d="M134.7 38h25.4z"/>
<path d="M160.1 38v2.6z"/>
<path d="M160.1 40.6h25.4z"/>
<path d="M134.7 53.3h30.5z"/>
<path d="M165.2 43.1v10.2z"/>
<path d="M165.2 43.1h20.3z"/>
<path d="M195.6 83.7h43.2z"/>
<path d="M208.3 99h30.5z"/>
<path d="M208.3 88.8v10.2z"/>
<path d="M195.6 88.8h12.7z"/>
<path d="M203.3 96.4h35.5z"/>
<path d="M203.3 91.4v5z"/>
<path d="M195.6 91.4h7.7z"/>
<path d="M195.6 93.9h43.2z"/>
<path d="M213.4 91.4h25.4z"/>
<path d="M213.4 73.6v17.8z"/>
<path d="M195.6 73.6h17.8z"/>
<path d="M226.1 78.7h12.7z"/>
<path d="M226.1 78.7v48.2z"/>
<path d="M195.6 126.9h30.5z"/>
<path d="M221 76.1h17.8z"/>
<path d="M221 76.1v53.4z"/>
<path d="M195.6 129.5h25.4z"/>
<path d="M231.2 86.3h7.6z"/>
<path d="M231.2 86.3v45.7z"/>
<path d="M195.6 132h35.6z"/>
<path d="M195.6 134.5h40.7z"/>
<path d="M236.3 111.7h2.5z"/>
<path d="M236.3 111.7v22.8z"/>
<path d="M218.5 81.2h20.3z"/>
<path d="M218.5 81.2v5.1z"/>
<path d="M195.6 86.3h22.9z"/>
<path d="M195.6 43.1h17.8z"/>
<path d="M195.6 45.6h17.8z"/>
<path d="M195.6 40.6h17.8z"/>
<circle cx="139.8" cy="126.9" r=".51"/>
<circle cx="114.4" cy="126.9" r=".51"/>
<circle cx="89" cy="126.9" r=".51"/>
<circle cx="61" cy="149.8" r=".51"/>
<circle cx="86.4" cy="149.8" r=".51"/>
<circle cx="111.8" cy="149.8" r=".51"/>
<circle cx="137.2" cy="149.8" r=".51"/>
<circle cx="170.2" cy="149.8" r=".51"/>
</g>
<g font-size="3.5">
<text x="8.5" y="206.4">1/19/11</text>
<text x="21.3" y="206.4">4:36 PM /home/romanip/eagle/Motor_Chassis/LimitSwitches.sch (Sheet: 1/1)</text>
</g>
<g font-size="3.1" fill="#800000">
<text x="38.2" y="25.3">Moller Target Box</text>
<text x="236.3" y="68.5">Adapter</text>
</g>
<g font-size="2.5" fill="#808080">
<text x="184.8" y="27.1">DSUB-C</text>
<text x="129.6" y="48.2" transform="rotate(-90 129.6 48.2)">ENCODER</text>
<text x="132.1" y="48.2" transform="rotate(-90 132.1 48.2)">5k</text>
<text x="184.9" y="70.3">DSUB-A</text>
<text x="184.9" y="113.4">DSUB-B</text>
<text x="240.7" y="116.7">15PIN</text>
<text x="31.8" y="141.5" transform="rotate(-90 31.8 141.5)">MAXIMUM</text>
<text x="52.1" y="141.5" transform="rotate(-90 52.1 141.5)">TARGET-4</text>
<text x="77.5" y="141.5" transform="rotate(-90 77.5 141.5)">TARGET-3</text>
<text x="102.9" y="141.5" transform="rotate(-90 102.9 141.5)">TARGET-2</text>
<text x="128.3" y="141.5" transform="rotate(-90 128.3 141.5)">TARGET-1</text>
<text x="161.4" y="141.5" transform="rotate(-90 161.4 141.5)">PARK</text>
</g>
<g font-size="2.5" fill="#800000">
<text x="142.3" y="40.6">CW(red)</text>
<text x="218.5" y="40.6">+4V</text>
<text x="218.5" y="43.1">GND</text>
<text x="218.5" y="45.6">SIGNAL</text>
<text x="142.3" y="48.2">WIPER(white)</text>
<text x="142.3" y="55.8">CCW(black)</text>
<text x="200.7" y="71">BLUE</text>
<text x="200.7" y="124.4">RED</text>
<text x="35.6" y="154.8">Extended</text>
<text x="165.2" y="154.8">Retracted</text>
</g>
<g font-size="2.1" fill="#808080">
<text x="187" y="35.1">7</text>
<text x="187" y="32.6">8</text>
<text x="187" y="30.1">9</text>
<text x="187" y="40.2">5</text>
<text x="187" y="37.7">6</text>
<text x="187" y="47.8">2</text>
<text x="187" y="45.3">3</text>
<text x="187" y="42.7">4</text>
<text x="187" y="50.4">1</text>
<text x="187" y="75.8">8</text>
<text x="187" y="73.2">9</text>
<text x="240.4" y="75.8">1</text>
<text x="187" y="83.4">5</text>
<text x="187" y="80.8">6</text>
<text x="187" y="78.3">7</text>
<text x="240.4" y="78.3">2</text>
<text x="240.4" y="80.8">3</text>
<text x="240.4" y="83.4">4</text>
<text x="187" y="88.5">3</text>
<text x="187" y="85.9">4</text>
<text x="240.4" y="85.9">5</text>
<text x="240.4" y="88.5">6</text>
<text x="187" y="93.5">1</text>
<text x="187" y="91">2</text>
<text x="240.4" y="91">7</text>
<text x="240.4" y="93.5">8</text>
<text x="239.2" y="98.6">10</text>
<text x="239.2" y="101.2">11</text>
<text x="240.4" y="96.1">9</text>
<text x="239.2" y="103.7">12</text>
<text x="239.2" y="106.2">13</text>
<text x="239.2" y="108.8">14</text>
<text x="239.2" y="111.3">15</text>
<text x="187" y="118.9">8</text>
<text x="187" y="116.4">9</text>
<text x="187" y="124">6</text>
<text x="187" y="121.5">7</text>
<text x="187" y="131.6">3</text>
<text x="187" y="129.1">4</text>
<text x="187" y="126.6">5</text>
<text x="37.8" y="136.7" transform="rotate(-90 37.8 136.7)">1</text>
<text x="42.9" y="136.7" transform="rotate(-90 42.9 136.7)">3</text>
<text x="58.1" y="136.7" transform="rotate(-90 58.1 136.7)">1</text>
<text x="63.2" y="136.7" transform="rotate(-90 63.2 136.7)">3</text>
<text x="83.5" y="136.7" transform="rotate(-90 83.5 136.7)">1</text>
<text x="88.6" y="136.7" transform="rotate(-90 88.6 136.7)">3</text>
<text x="108.9" y="136.7" transform="rotate(-90 108.9 136.7)">1</text>
<text x="114" y="136.7" transform="rotate(-90 114 136.7)">3</text>
<text x="134.3" y="136.7" transform="rotate(-90 134.3 136.7)">1</text>
<text x="139.4" y="136.7" transform="rotate(-90 139.4 136.7)">3</text>
<text x="167.3" y="136.7" transform="rotate(-90 167.3 136.7)">1</text>
<text x="172.4" y="136.7" transform="rotate(-90 172.4 136.7)">3</text>
<text x="187" y="136.7">1</text>
<text x="187" y="134.2">2</text>
<text x="40.4" y="143.7" transform="rotate(-90 40.4 143.7)">2</text>
<text x="60.7" y="143.7" transform="rotate(-90 60.7 143.7)">2</text>
<text x="86.1" y="143.7" transform="rotate(-90 86.1 143.7)">2</text>
<text x="111.5" y="143.7" transform="rotate(-90 111.5 143.7)">2</text>
<text x="136.9" y="143.7" transform="rotate(-90 136.9 143.7)">2</text>
<text x="169.9" y="143.7" transform="rotate(-90 169.9 143.7)">2</text>
</g>
</svg>
